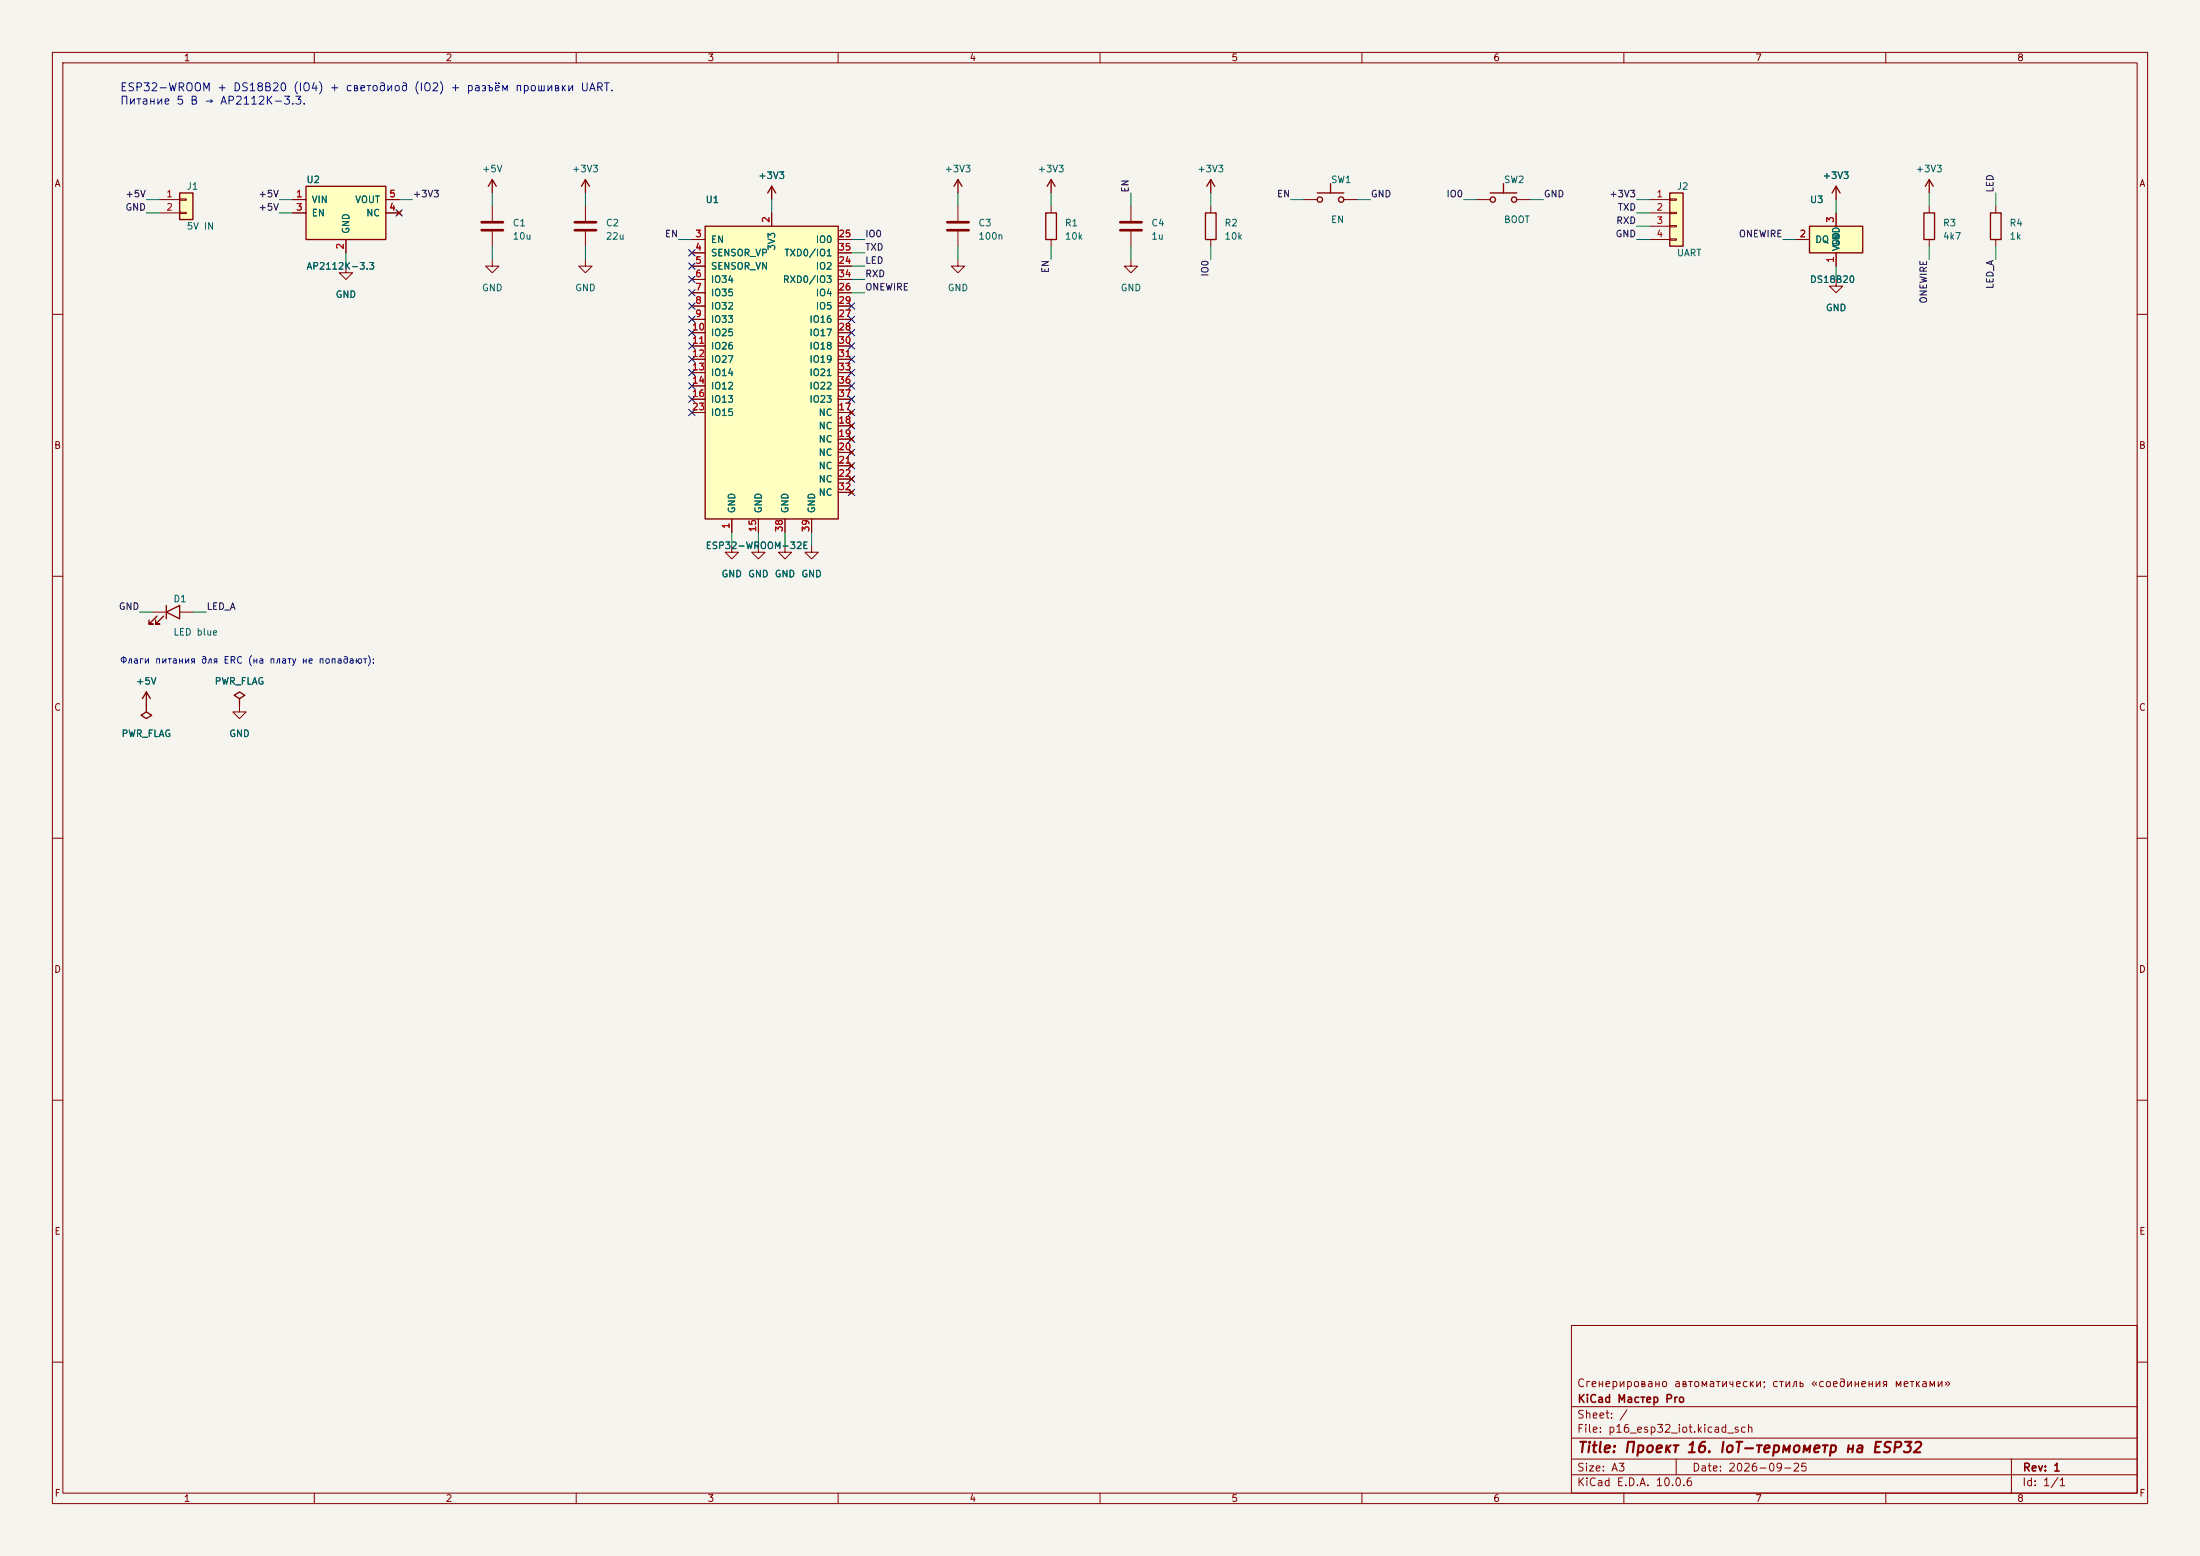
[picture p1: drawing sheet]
<svg xmlns="http://www.w3.org/2000/svg" width="420mm" height="297mm" viewBox="0 0 420 297" stroke-linecap="round" stroke-linejoin="round" font-family="sans-serif">
<path d="M0 0h420v297h-420z" fill="#f5f4ef" stroke="#f5f4ef" stroke-width=".19"/>
<g fill="none" stroke="#840000" stroke-width=".19">
<path d="M10 10h400v277h-400zM12 12h396v273h-396zM60 10v2M110 10v2M160 10v2M210 10v2M260 10v2M310 10v2M360 10v2M281.9 38.1h2.6M289.6 38.1h2.5M10 60h2"/>
<path d="M408 60h2M10 110h2M29.2 116.8h2.5M34.3 116.8h2.5M408 110h2M10 160h2M408 160h2M10 210h2M408 210h2M300 253h108v32h-108zM10 260h2M300 278.5h108"/>
<path d="M300 274.5h108M300 268.5h108M320 278.5v3M384 278.5v6.5M408 260h2M60 285v2M110 285v2M160 285v2M210 285v2M260 285v2M300 281.5h108M310 285v2"/>
<path d="M360 285v2"/>
</g>
<g fill="none" stroke="#840000" stroke-width=".25">
<path d="M284.5 36.8h5.1M287 35.1v1.7M350.5 35.6l-.7 1.2M350.5 35.6l.8 1.2M350.5 35.6v2.5M30 117.6l-1.6 1.5h.8h-.8v-.7M31.2 117.6l-1.5 1.5h.8h-.8v-.7M31.7 116.8l2.6-1.2v2.5zM31.7 115.6v2.5"/>
<circle cx="285" cy="38.1" r=".51"/>
<circle cx="289.1" cy="38.1" r=".51"/>
</g>
<path d="M345.4 43.2h10.2v5.1h-10.2z" fill="#ffffc2"/>
<path d="M345.4 43.2h10.2v5.1h-10.2z" fill="none" stroke="#840000" stroke-width=".25"/>
<g fill="none" stroke="#840000" stroke-width=".19">
<path d="M94 39.4v3M111.8 39.4v3M94 49.5v1.3h1.2l-1.2 1.3-1.3-1.3h1.3M94 43.9v3.1M111.8 49.5v1.3h1.2l-1.2 1.3-1.3-1.3h1.3M111.8 43.9v3.1M342.9 45.7h2.5M350.5 53.3v1.3h1.3l-1.3 1.3-1.3-1.3h1.3M350.5 40.6v2.6M350.5 48.3v2.5M139.7 104.1v1.3h1.3l-1.3 1.3-1.3-1.3h1.3M144.8 104.1v1.3h1.2l-1.2 1.3-1.3-1.3h1.3"/>
<path d="M149.9 104.1v1.3h1.2l-1.2 1.3-1.3-1.3h1.3"/>
</g>
<path d="M91.9 42.4h4.1M91.9 43.9h4.1M109.7 42.4h4.1M109.7 43.9h4.1" fill="none" stroke="#840000" stroke-width=".51"/>
<path d="M134.6 43.2h25.4v55.9h-25.4z" fill="#ffffc2"/>
<g fill="none" stroke="#840000" stroke-width=".25">
<path d="M147.3 35.6l-.7 1.2M147.3 35.6l.8 1.2M147.3 35.6v2.5M182.9 34.3l-.8 1.3M182.9 34.3l.7 1.3M182.9 34.3v2.5M200.7 34.3l-.8 1.3M200.7 34.3l.7 1.3M200.7 34.3v2.5M231.1 34.3l-.7 1.3M231.1 34.3l.8 1.3M231.1 34.3v2.5"/>
<path d="M251.5 36.8h5M254 35.1v1.7M134.6 43.2h25.4v55.9h-25.4zM199.6 40.6h2.1v5.1h-2.1zM230.1 40.6h2.1v5.1h-2.1zM380 40.6h2v5.1h-2z"/>
<circle cx="252" cy="38.1" r=".51"/>
<circle cx="256" cy="38.1" r=".51"/>
</g>
<g fill="none" stroke="#840000" stroke-width=".19">
<path d="M182.9 39.4v3M200.7 39.4v1.2M215.9 39.4v3M231.1 39.4v1.2M248.9 38.1h2.6M256.5 38.1h2.6M381 39.4v1.2M132.1 45.7h2.5M132.1 48.3h2.5M132.1 50.8h2.5M132.1 53.3h2.5M132.1 55.9h2.5"/>
<path d="M132.1 58.4h2.5M147.3 40.6v2.6M160 45.7h2.6M160 48.3h2.6M160 50.8h2.6M160 53.3h2.6M160 55.9h2.6M160 58.4h2.6M182.9 49.5v1.3h1.2l-1.2 1.3-1.3-1.3h1.3M182.9 43.9v3.1M200.7 45.7v1.3M215.9 49.5v1.3h1.3l-1.3 1.3-1.3-1.3h1.3"/>
<path d="M215.9 43.9v3.1M231.1 45.7v1.3M381 45.7v1.3M132.1 61h2.5M132.1 63.5h2.5M132.1 66h2.5M132.1 68.6h2.5M132.1 71.1h2.5M132.1 73.7h2.5M132.1 76.2h2.5M132.1 78.7h2.5M160 61h2.6"/>
<path d="M160 63.5h2.6M160 66h2.6M160 68.6h2.6M160 71.1h2.6M160 73.7h2.6M160 76.2h2.6M160 78.7h2.6M162.2 78.4l.7 .7M162.9 78.4l-.7 .7M139.7 99.1v2.5M144.8 99.1v2.5M149.9 99.1v2.5"/>
<path d="M154.9 99.1v2.5M160 81.3h2.6M160 83.8h2.6M160 86.4h2.6M160 88.9h2.6M160 91.4h2.6M160 94h2.6M162.2 80.9l.7 .8M162.2 83.4l.7 .8M162.2 86l.7 .7M162.2 88.5l.7 .8M162.2 91.1l.7 .7"/>
<path d="M162.2 93.6l.7 .8M162.9 80.9l-.7 .8M162.9 83.4l-.7 .8M162.9 86l-.7 .7M162.9 88.5l-.7 .8M162.9 91.1l-.7 .7M162.9 93.6l-.7 .8M154.9 104.1v1.3h1.3l-1.3 1.3-1.2-1.3h1.2"/>
</g>
<path d="M180.8 42.4h4.1M180.8 43.9h4.1M213.9 42.4h4M213.9 43.9h4" fill="none" stroke="#840000" stroke-width=".51"/>
<path d="M318.8 36.8h2.5v10.2h-2.5z" fill="#ffffc2"/>
<path d="M94 34.3l-.8 1.3M94 34.3l.7 1.3M94 34.3v2.5M111.8 34.3l-.8 1.3M111.8 34.3l.7 1.3M111.8 34.3v2.5M318.8 36.8h2.5v10.2h-2.5zM367.3 40.6h2v5.1h-2z" fill="none" stroke="#840000" stroke-width=".25"/>
<path d="M315 38.1h3.8M318.8 38h1.2v.2h-1.2zM368.3 39.4v1.2M315 40.6h3.8M315 43.2h3.8M315 45.7h3.8M318.8 40.5h1.2v.3h-1.2zM318.8 43.1h1.2v.2h-1.2zM318.8 45.6h1.2v.2h-1.2zM368.3 45.7v1.3" fill="none" stroke="#840000" stroke-width=".19"/>
<path d="M34.3 36.8h2.5v5.1h-2.5z" fill="#ffffc2"/>
<path d="M34.3 36.8h2.5v5.1h-2.5z" fill="none" stroke="#840000" stroke-width=".25"/>
<path d="M30.5 38.1h3.8M34.3 38h1.3v.2h-1.3zM30.5 40.6h3.8M34.3 40.5h1.3v.3h-1.3z" fill="none" stroke="#840000" stroke-width=".19"/>
<path d="M58.4 35.6h15.3v10.1h-15.3z" fill="#ffffc2"/>
<path d="M58.4 35.6h15.3v10.1h-15.3zM368.3 34.3l-.8 1.3M368.3 34.3l.8 1.3M368.3 34.3v2.5M27.9 132.1v3.8l1.1 .6-1.1 .7-1-.7 1-.6M27.9 132.1l-.7 1.3M27.9 132.1l.8 1.3M45.7 133.4l1-.7-1-.6-1 .6 1 .7v1.2" fill="none" stroke="#840000" stroke-width=".25"/>
<g fill="none" stroke="#840000" stroke-width=".19">
<path d="M55.9 38.1h2.5M73.7 38.1h2.5M55.9 40.6h2.5M66 50.8v1.3h1.3l-1.3 1.2-1.2-1.2h1.2M66 45.7v2.6M73.7 40.6h2.5M75.8 40.3l.8 .7M76.6 40.3l-.8 .7M132.1 45.7h2.5M132.1 48.3h2.5M132.1 50.8h2.5M132.1 53.3h2.5"/>
<path d="M132.1 55.9h2.5M132.1 58.4h2.5M147.3 40.6v2.6M160 45.7h2.6M160 48.3h2.6M160 50.8h2.6M160 53.3h2.6M160 55.9h2.6M160 58.4h2.6M342.9 45.7h2.5M350.5 40.6v2.6M350.5 48.3v2.5"/>
<path d="M132.1 61h2.5M132.1 63.5h2.5M132.1 66h2.5M132.1 68.6h2.5M132.1 71.1h2.5M132.1 73.7h2.5M132.1 76.2h2.5M132.1 78.7h2.5M160 61h2.6M160 63.5h2.6M160 66h2.6M160 68.6h2.6"/>
<path d="M160 71.1h2.6M160 73.7h2.6M160 76.2h2.6M160 78.7h2.6M162.2 78.4l.7 .7M162.9 78.4l-.7 .7M139.7 99.1v2.5M144.8 99.1v2.5M149.9 99.1v2.5M154.9 99.1v2.5M160 81.3h2.6M160 83.8h2.6"/>
<path d="M160 86.4h2.6M160 88.9h2.6M160 91.4h2.6M160 94h2.6M162.2 80.9l.7 .8M162.2 83.4l.7 .8M162.2 86l.7 .7M162.2 88.5l.7 .8M162.2 91.1l.7 .7M162.2 93.6l.7 .8M162.9 80.9l-.7 .8M162.9 83.4l-.7 .8"/>
<path d="M162.9 86l-.7 .7M162.9 88.5l-.7 .8M162.9 91.1l-.7 .7M162.9 93.6l-.7 .8M45.7 134.6v1.3h1.3l-1.3 1.3-1.3-1.3h1.3"/>
</g>
<g fill="none" stroke="#009600" stroke-width=".19">
<path d="M27.9 38.1h2.6M53.3 38.1h2.6M76.2 38.1h2.5M94 36.8v2.6M111.8 36.8v2.6M147.3 38.1v2.5M182.9 36.8v2.6M200.7 36.8v2.6M215.9 36.8v2.6M231.1 36.8v2.6M246.4 38.1h2.5M259.1 38.1h2.5"/>
<path d="M279.4 38.1h2.5M292.1 38.1h2.5M312.4 38.1h2.6M350.5 38.1v2.5M368.3 36.8v2.6M381 36.8v2.6M27.9 40.6h2.6M53.3 40.6h2.6M66 48.3v2.5M94 47v2.5M111.8 47v2.5M129.5 45.7h2.6"/>
<path d="M162.6 45.7h2.5M162.6 55.9h2.5M162.6 48.3h2.5M162.6 50.8h2.5M162.6 53.3h2.5M182.9 47v2.5M200.7 47v2.5M215.9 47v2.5M231.1 47v2.5M312.4 43.2h2.6M312.4 40.6h2.6M312.4 45.7h2.6"/>
<path d="M340.4 45.7h2.5M350.5 50.8v2.5M368.3 47v2.5M381 47v2.5M26.7 116.8h2.5M36.8 116.8h2.6M139.7 101.6v2.5M144.8 101.6v2.5M149.9 101.6v2.5M154.9 101.6v2.5"/>
</g>
<g fill="none" stroke="#000084" stroke-width=".19">
<path d="M75.6 40l1.2 1.2M76.8 40l-1.2 1.2M131.5 50.2l1.2 1.2M131.5 57.8l1.2 1.2M131.5 55.3l1.2 1.2M131.5 47.7l1.2 1.2M131.5 52.7l1.2 1.2M132.7 50.2l-1.2 1.2M132.7 57.8l-1.2 1.2M132.7 55.3l-1.2 1.2M132.7 47.7l-1.2 1.2M132.7 52.7l-1.2 1.2"/>
<path d="M162 57.8l1.2 1.2M163.2 57.8l-1.2 1.2M131.5 60.4l1.2 1.2M131.5 78.1l1.2 1.2M131.5 75.6l1.2 1.2M131.5 73.1l1.2 1.2M131.5 70.5l1.2 1.2M131.5 68l1.2 1.2M131.5 65.4l1.2 1.2M131.5 62.9l1.2 1.2M132.7 60.4l-1.2 1.2M132.7 78.1l-1.2 1.2"/>
<path d="M132.7 75.6l-1.2 1.2M132.7 73.1l-1.2 1.2M132.7 70.5l-1.2 1.2M132.7 68l-1.2 1.2M132.7 65.4l-1.2 1.2M132.7 62.9l-1.2 1.2M162 68l1.2 1.2M162 78.1l1.2 1.2M162 75.6l1.2 1.2M162 73.1l1.2 1.2M162 70.5l1.2 1.2M162 65.4l1.2 1.2"/>
<path d="M162 62.9l1.2 1.2M162 60.4l1.2 1.2M163.2 68l-1.2 1.2M163.2 78.1l-1.2 1.2M163.2 75.6l-1.2 1.2M163.2 73.1l-1.2 1.2M163.2 70.5l-1.2 1.2M163.2 65.4l-1.2 1.2M163.2 62.9l-1.2 1.2M163.2 60.4l-1.2 1.2M162 93.4l1.2 1.2M162 90.8l1.2 1.2"/>
<path d="M162 88.3l1.2 1.2M162 85.8l1.2 1.2M162 83.2l1.2 1.2M162 80.7l1.2 1.2M163.2 93.4l-1.2 1.2M163.2 90.8l-1.2 1.2M163.2 88.3l-1.2 1.2M163.2 85.8l-1.2 1.2M163.2 83.2l-1.2 1.2M163.2 80.7l-1.2 1.2"/>
</g>
<text font-size="2" fill="#840000" x="301" y="277.8">Title: Проект 16. IoT-термометр на ESP32</text>
<g font-size="1.5" fill="#0000c2">
<text x="22.8" y="17.8">ESP32-WROOM + DS18B20 (IO4) + светодиод (IO2) + разъём прошивки UART.</text>
<text x="22.8" y="20.3">Питание 5 В → AP2112K-3.3.</text>
</g>
<g font-size="1.5" fill="#840000">
<text x="300.9" y="265.1">Сгенерировано автоматически; стиль «соединения метками»</text>
<text x="301" y="268.1">KiCad Мастер Pro</text>
<text x="300.9" y="273.8">File: p16_esp32_iot.kicad_sch</text>
<text x="300.9" y="271.1">Sheet: /</text>
<text x="300.9" y="281.2">Size: A3</text>
<text x="322.9" y="281.2">Date: 2026-09-25</text>
<text x="386" y="281.2">Rev: 1</text>
<text x="300.9" y="284">KiCad E.D.A. 10.0.6</text>
<text x="385.9" y="284">Id: 1/1</text>
</g>
<g font-size="1.3" fill="#840000">
<text x="35" y="12">1</text>
<text x="85" y="12">2</text>
<text x="135" y="12">3</text>
<text x="185" y="12">4</text>
<text x="235" y="12">5</text>
<text x="285" y="12">6</text>
<text x="335" y="12">7</text>
<text x="385" y="12">8</text>
<text x="10.3" y="36">A</text>
<text x="408.3" y="36">A</text>
<text x="10.2" y="86">B</text>
<text x="408.2" y="86">B</text>
<text x="10.2" y="136">C</text>
<text x="408.2" y="136">C</text>
<text x="10.2" y="186">D</text>
<text x="408.2" y="186">D</text>
<text x="10.3" y="236">E</text>
<text x="408.3" y="236">E</text>
<text x="10.3" y="286">F</text>
<text x="35" y="287">1</text>
<text x="85" y="287">2</text>
<text x="135" y="287">3</text>
<text x="185" y="287">4</text>
<text x="235" y="287">5</text>
<text x="285" y="287">6</text>
<text x="335" y="287">7</text>
<text x="385" y="287">8</text>
<text x="408.3" y="286">F</text>
</g>
<g font-size="1.3" fill="#006464">
<text x="58.4" y="35.3">U2</text>
<text x="91.9" y="33.2">+5V</text>
<text x="109.1" y="33.2">+3V3</text>
<text x="144.7" y="34.5">+3V3</text>
<text x="180.2" y="33.2">+3V3</text>
<text x="198" y="33.2">+3V3</text>
<text x="228.5" y="33.2">+3V3</text>
<text x="254" y="35.3">SW1</text>
<text x="287" y="35.3">SW2</text>
<text x="347.9" y="34.5">+3V3</text>
<text x="365.6" y="33.2">+3V3</text>
<text x="35.5" y="36.5">J1</text>
<text x="59.4" y="39.1">VIN</text>
<text x="59.4" y="41.6">EN</text>
<text x="67.7" y="39.1">VOUT</text>
<text x="69.8" y="41.6">NC</text>
<text x="134.6" y="39.1">U1</text>
<text x="320" y="36.5">J2</text>
<text x="345.4" y="39.1">U3</text>
<text x="35.5" y="44.1">5V IN</text>
<text x="67" y="44.7" transform="rotate(-90 67 44.7)">GND</text>
<text x="97.8" y="43.5">C1</text>
<text x="97.8" y="46">10u</text>
<text x="115.6" y="43.5">C2</text>
<text x="115.6" y="46">22u</text>
<text x="135.6" y="46.7">EN</text>
<text x="148.3" y="47.9" transform="rotate(-90 148.3 47.9)">3V3</text>
<text x="155.6" y="46.7">IO0</text>
<text x="186.7" y="43.5">C3</text>
<text x="186.7" y="46">100n</text>
<text x="203.2" y="43.5">R1</text>
<text x="203.2" y="46">10k</text>
<text x="219.7" y="43.5">C4</text>
<text x="219.7" y="46">1u</text>
<text x="233.7" y="43.5">R2</text>
<text x="233.7" y="46">10k</text>
<text x="254" y="42.9">EN</text>
<text x="287" y="42.9">BOOT</text>
<text x="346.4" y="46.7">DQ</text>
<text x="351.5" y="47.3" transform="rotate(-90 351.5 47.3)">GND</text>
<text x="370.8" y="43.5">R3</text>
<text x="370.8" y="46">4k7</text>
<text x="383.5" y="43.5">R4</text>
<text x="383.5" y="46">1k</text>
<text x="58.4" y="51.8">AP2112K-3.3</text>
<text x="135.6" y="49.2">SENSOR_VP</text>
<text x="135.6" y="51.8">SENSOR_VN</text>
<text x="149.6" y="49.2">TXD0/IO1</text>
<text x="155.6" y="51.8">IO2</text>
<text x="320" y="49.2">UART</text>
<text x="351.5" y="48.1" transform="rotate(-90 351.5 48.1)">VDD</text>
<text x="64" y="57.2">GND</text>
<text x="91.9" y="55.9">GND</text>
<text x="109.7" y="55.9">GND</text>
<text x="135.6" y="54.3">IO34</text>
<text x="135.6" y="56.8">IO35</text>
<text x="135.6" y="59.4">IO32</text>
<text x="149.3" y="54.3">RXD0/IO3</text>
<text x="155.6" y="56.8">IO4</text>
<text x="155.6" y="59.4">IO5</text>
<text x="180.8" y="55.9">GND</text>
<text x="213.8" y="55.9">GND</text>
<text x="345.4" y="54.3">DS18B20</text>
<text x="348.5" y="59.7">GND</text>
<text x="135.6" y="61.9">IO33</text>
<text x="135.6" y="64.5">IO25</text>
<text x="154.4" y="61.9">IO16</text>
<text x="154.4" y="64.5">IO17</text>
<text x="135.6" y="67">IO26</text>
<text x="135.6" y="69.5">IO27</text>
<text x="154.4" y="67">IO18</text>
<text x="154.4" y="69.5">IO19</text>
<text x="135.6" y="72.1">IO14</text>
<text x="135.6" y="74.6">IO12</text>
<text x="135.6" y="77.2">IO13</text>
<text x="154.4" y="72.1">IO21</text>
<text x="154.4" y="74.6">IO22</text>
<text x="154.4" y="77.2">IO23</text>
<text x="135.6" y="79.7">IO15</text>
<text x="156.2" y="79.7">NC</text>
<text x="156.2" y="82.2">NC</text>
<text x="156.2" y="84.8">NC</text>
<text x="156.2" y="87.3">NC</text>
<text x="156.2" y="89.9">NC</text>
<text x="156.2" y="92.4">NC</text>
<text x="156.2" y="94.9">NC</text>
<text x="140.7" y="98.1" transform="rotate(-90 140.7 98.1)">GND</text>
<text x="145.7" y="98.1" transform="rotate(-90 145.7 98.1)">GND</text>
<text x="150.8" y="98.1" transform="rotate(-90 150.8 98.1)">GND</text>
<text x="155.9" y="98.1" transform="rotate(-90 155.9 98.1)">GND</text>
<text x="134.6" y="105.1">ESP32-WROOM-32E</text>
<text x="137.6" y="110.5">GND</text>
<text x="142.7" y="110.5">GND</text>
<text x="147.8" y="110.5">GND</text>
<text x="152.9" y="110.5">GND</text>
<text x="33" y="115.3">D1</text>
<text x="33" y="121.6">LED blue</text>
<text x="25.9" y="131">+5V</text>
<text x="40.9" y="131">PWR_FLAG</text>
<text x="23.1" y="141">PWR_FLAG</text>
<text x="43.7" y="141">GND</text>
</g>
<g font-size="1.3" fill="#0f0f0f">
<text x="23.8" y="38">+5V</text>
<text x="23.8" y="40.5">GND</text>
<text x="49.2" y="38">+5V</text>
<text x="49.2" y="40.5">+5V</text>
<text x="78.7" y="38">+3V3</text>
<text x="215.8" y="36.9" transform="rotate(-90 215.8 36.9)">EN</text>
<text x="243.7" y="38">EN</text>
<text x="261.6" y="38">GND</text>
<text x="276" y="38">IO0</text>
<text x="294.6" y="38">GND</text>
<text x="307.1" y="38">+3V3</text>
<text x="308.7" y="40.5">TXD</text>
<text x="380.9" y="36.9" transform="rotate(-90 380.9 36.9)">LED</text>
<text x="126.8" y="45.6">EN</text>
<text x="165.1" y="45.6">IO0</text>
<text x="308.3" y="45.6">GND</text>
<text x="308.4" y="43.1">RXD</text>
<text x="331.8" y="45.6">ONEWIRE</text>
<text x="165.1" y="48.1">TXD</text>
<text x="165.1" y="50.7">LED</text>
<text x="165.1" y="53.2">RXD</text>
<text x="200.5" y="52.2" transform="rotate(-90 200.5 52.2)">EN</text>
<text x="231" y="52.9" transform="rotate(-90 231 52.9)">IO0</text>
<text x="165.1" y="55.8">ONEWIRE</text>
<text x="368.2" y="58" transform="rotate(-90 368.2 58)">ONEWIRE</text>
<text x="380.9" y="55.3" transform="rotate(-90 380.9 55.3)">LED_A</text>
<text x="22.6" y="116.7">GND</text>
<text x="39.3" y="116.7">LED_A</text>
</g>
<g font-size="1.3" fill="#a90000">
<text x="31.7" y="38">1</text>
<text x="31.7" y="40.5">2</text>
<text x="56.4" y="38">1</text>
<text x="56.4" y="40.5">3</text>
<text x="74.2" y="40.5">4</text>
<text x="74.2" y="38">5</text>
<text x="316.1" y="38">1</text>
<text x="316.1" y="40.5">2</text>
<text x="65.9" y="47.7" transform="rotate(-90 65.9 47.7)">2</text>
<text x="132.6" y="45.6">3</text>
<text x="147.2" y="42.6" transform="rotate(-90 147.2 42.6)">2</text>
<text x="160" y="45.6">25</text>
<text x="316.1" y="43">3</text>
<text x="316.1" y="45.6">4</text>
<text x="343.4" y="45.6">2</text>
<text x="350.4" y="42.6" transform="rotate(-90 350.4 42.6)">3</text>
<text x="132.6" y="48.1">4</text>
<text x="132.6" y="50.7">5</text>
<text x="132.6" y="53.2">6</text>
<text x="160" y="50.7">24</text>
<text x="160" y="53.2">34</text>
<text x="160" y="48.1">35</text>
<text x="350.4" y="50.3" transform="rotate(-90 350.4 50.3)">1</text>
<text x="132.6" y="55.7">7</text>
<text x="132.6" y="58.3">8</text>
<text x="160" y="55.7">26</text>
<text x="160" y="58.3">29</text>
<text x="132" y="63.4">10</text>
<text x="132" y="65.9">11</text>
<text x="132.6" y="60.8">9</text>
<text x="160" y="60.8">27</text>
<text x="160" y="63.4">28</text>
<text x="160" y="65.9">30</text>
<text x="132" y="68.4">12</text>
<text x="132" y="71">13</text>
<text x="160" y="68.4">31</text>
<text x="160" y="71">33</text>
<text x="132" y="73.5">14</text>
<text x="132" y="76.1">16</text>
<text x="160" y="73.5">36</text>
<text x="160" y="76.1">37</text>
<text x="132" y="78.6">23</text>
<text x="160" y="78.6">17</text>
<text x="160" y="81.1">18</text>
<text x="160" y="83.7">19</text>
<text x="160" y="86.2">20</text>
<text x="160" y="88.8">21</text>
<text x="160" y="91.3">22</text>
<text x="160" y="93.8">32</text>
<text x="139.6" y="101.1" transform="rotate(-90 139.6 101.1)">1</text>
<text x="144.6" y="101.7" transform="rotate(-90 144.6 101.7)">15</text>
<text x="149.7" y="101.7" transform="rotate(-90 149.7 101.7)">38</text>
<text x="154.8" y="101.7" transform="rotate(-90 154.8 101.7)">39</text>
</g>
<text font-size="1.3" fill="#0000c2" x="22.8" y="127">Флаги питания для ERC (на плату не попадают):</text>
</svg>
